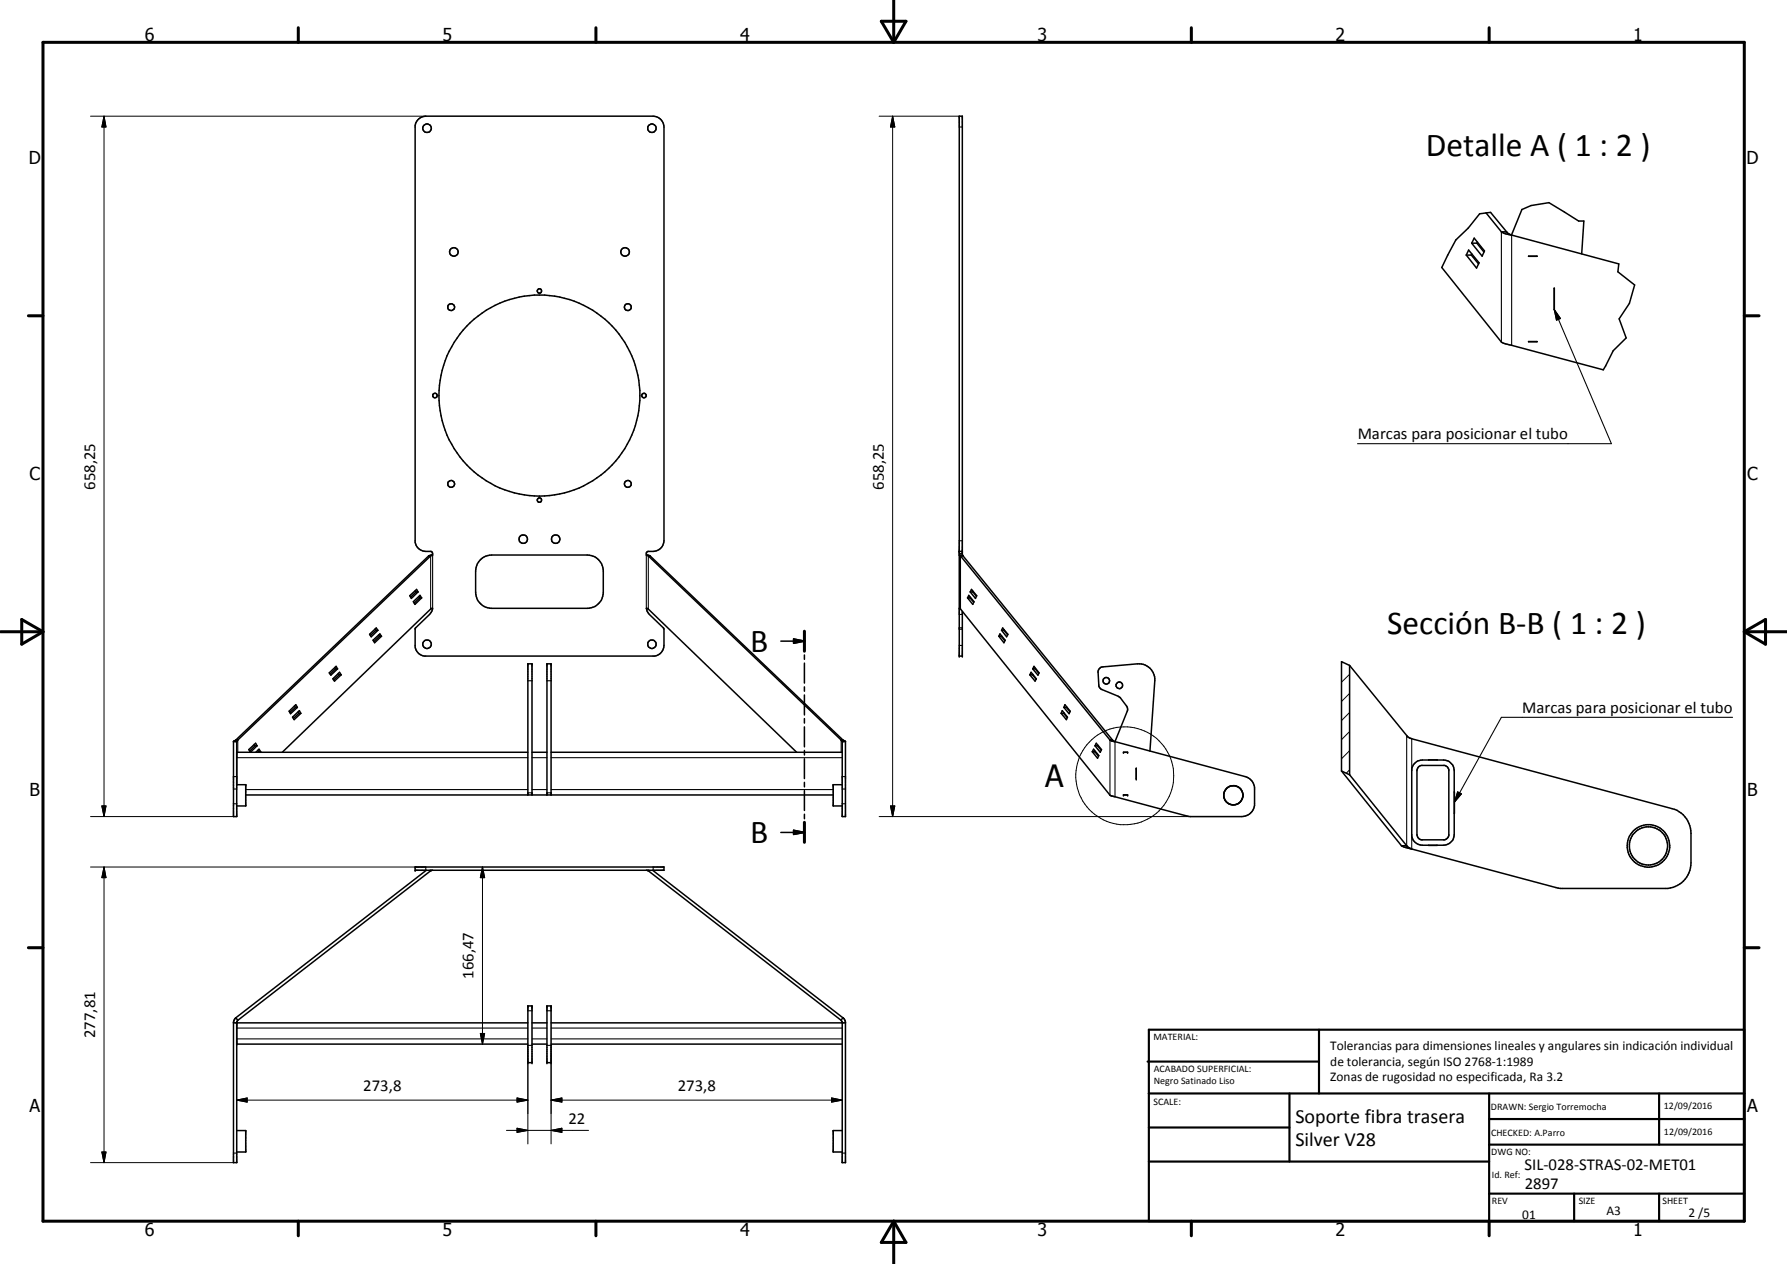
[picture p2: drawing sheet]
<svg xmlns="http://www.w3.org/2000/svg" width="420mm" height="297mm" viewBox="0 0 420 297" stroke-linecap="round" stroke-linejoin="round" font-family="sans-serif">
<g fill="none" stroke="#000" stroke-width=".35">
<path d="M344.8 59.9h1.1M345.3 58.8l2.5 3-.6 1.2-2.4-3.1zM345.9 59.9l1.7 2.1M346 57.1h1.2M346.1 59.7l-.2 .2M346.6 56l2.4 3-.5 1.2-2.5-3.1zM347.2 57.1l1.7 2.1M347.4 56.9l-.2 .2M349.4 50l-1.5 .2-2.7 3.4-2.9 2.8-3.3 6.5 14 17.5 1 .4 23 6.1 2.3-4.5 3-3-1.6-4.5 2.4-3.6 1.2-4.3-3.9-3.1 .2-1.9-25.2-6.8M349.4 50l1.1-.1 3.7 4.6M349.4 50l3.6 4.5M353 54.5h1.2"/>
<path d="M353 54.5l.7 .4 1.3 .3M354.2 54.5l.8 .6M355 55.1l.4 .1M355 55.2h.4M355.4 55.2l2.4-6 2.2-.9 4.2-.7 7 4.3h1.2l-.5 7.7M359.4 60.2h2zM365.4 67.7h.1M365.4 67.7v5.1M365.4 72.8h.1M359.4 80.3h.1M359.4 80.3h2M361.4 80.3h.1"/>
<path d="M96.3 140l1.6-1.5 .4 .6-1.6 1.5zM97.7 138.8l.1 .3M97.8 139.1h.5M97.8 139.1l-1.2 1.2M100.8 130.6h.4M100.8 130.6l-45.4 43.3M101.2 130.6l-45.3 43.3M101.7 130.4l-.1-.6-.2-.2h-1.3a2.57 2.57 0 0 1-2.5-2.2v-97.9a2.57 2.57 0 0 1 2.5-2.2h53.5a2.59 2.59 0 0 1 2.5 2.5v97.3a2.59 2.59 0 0 1-2.5 2.5h-1.3l-.3 .3v.5M101.7 130.4l-.9 .2M101.7 130.4l-.5 .2M112.8 131.7l1.1-.8 1.7-.5h22.5a3.8 3.8 0 0 1 3.7 3.8v5a3.8 3.8 0 0 1-3.7 3.8h-22.5a3.8 3.8 0 0 1-3.8-3.8l.1-5.5 .4-1.2zM152 130.4l.9 .2"/>
<path d="M152 130.4l.4 .2M152.4 130.6h.5M152.4 130.6l45.4 43.3M152.9 130.6l45.3 43.3M225.5 129.6h.8M225.6 130.5h.1M225.6 130.5l.2 .1M225.8 130.6h.6M225.8 130.6l35.2 43.3M226.3 130.4v-103.1h-.8v126.9h.8v-10.5M226.3 130.4l.1 .2M226.3 130.4l-.7 .1"/>
<path d="M226.4 130.6l35.2 43.3M227.8 139.9l1.2 1.5-.3 .6-1.2-1.5zM228.1 139.1h.7M228.4 138.5l1.2 1.5-.2 .6-1.3-1.5zM228.8 139.1l.8 1M228.8 139v.1M77.4 158.1l1.6-1.5 .4 .6-1.6 1.5zM78.3 159.5l1.5-1.5 .4 .6-1.6 1.5zM78.7 156.8l.2 .4M78.9 157.2h.5M78.9 157.2l-1.3 1.2M79.5 158.2l.2 .4"/>
<path d="M79.7 158.6h.5M79.7 158.6l-1.3 1.2M86.9 149.1l1.6-1.5 .3 .5-1.5 1.5zM87.7 150.5l1.6-1.5 .4 .5-1.6 1.5zM88.2 147.8l.2 .3M88.4 148.1h.4M88.4 148.1l-1.3 1.3M89 149.2l.2 .3M89.2 149.5h.5M89.2 149.5l-1.3 1.2M97.2 141.4l1.6-1.5 .3 .6-1.5 1.5zM98.5 140.2l.2 .3"/>
<path d="M98.7 140.5h.4M98.7 140.5l-1.3 1.2M183.6 150.7h5.5M186.6 150.2l2.5 .5-2.5 .5zM189.1 148.3v4.7M189.1 153.9v1M189.1 155.8v4.7M225.5 143l.3 .1 35.3 43.8 18.4 5h12.5a3 3 0 0 0 3-2.6v-4.3a2.96 2.96 0 0 0-2.2-2.5l-30.6-8.2M227.5 140.5h.6M228.1 140.5l.8 1M228.2 140.4l-.1 .1M234.9 149.5h.5"/>
<path d="M235.1 149l1.2 1.5-.3 .5-1.1-1.5zM235.4 149.5l.9 1.1M235.5 148.1h.5M235.5 149.4l-.1 .1M235.7 147.6l1.3 1.5-.3 .5-1.2-1.5zM236 148.1l.9 1.1M236.1 148l-.1 .1M242.1 158.6h.7M242.4 158l1.3 1.5-.3 .6-1.3-1.5zM242.8 158.6l.8 1M242.8 157.2h.6M242.8 158.5v.1"/>
<path d="M243.1 156.6l1.2 1.5-.3 .6-1.2-1.5zM243.4 157.2l.9 1M243.4 157.1v.1M317.3 156.4l-1.9-.9v25.7M317.3 156.4v25.7M317.3 156.4l13.5 16.6 .7 .5 61.6 16.5a6 6 0 0 1 4.5 5.8v7a6 6 0 0 1-5.4 6h-25.4l-34.9-9.3M54.9 174.3h.8M55.4 173.9l-.5 .3v17.7h.8v-17.7l.2-.3M55.4 173.9h.5M55.7 176.8h68.4M58.5 176.1l1.6-1.4 .3 .6-1.5 1.5zM59.8 174.9l.2 .4"/>
<path d="M60 175.3h.4M60 175.3l-1.3 1.2M60.6 176.3l.2 .4M60.8 176.7h.5M60.8 176.7l-.1 .1M61.3 176.7l-.4-.6-.8 .7M61.3 176.7l-.2 .1M66.4 176.8l35.2-33.8a.9 .9 0 0 1-.4 1.1l-3.5 3.5-.1 4.5a2.55 2.55 0 0 0 2.1 2.1h54.3a2.57 2.57 0 0 0 2.1-2.5l-.1-4.1-3.3-3.2-.6-.8-.1-.6 .4 .1 34.9 33.7M68 167.1l1.5-1.5 .4 .6-1.6 1.5zM68.8 168.5l1.6-1.5 .3 .6-1.5 1.5zM69.2 165.9l.3 .3M69.5 166.2h.4"/>
<path d="M69.5 166.2l-1.4 1.2M70.1 167.3l.2 .3M70.3 167.6h.4M70.3 167.6l-1.3 1.2M125.1 176.8h3.5M129.6 176.8h68.4M189.1 161.4v1M189.1 163.3v4.7M189.1 168.9v1M189.1 170.8v4.7M189.1 176.4v1M189.1 178.3v4.7"/>
<path d="M197.8 173.9l.2 .3v17.7h.8v-17.7l-.6-.3M197.8 173.9h.4M198 174.3h.8M249.5 167.6h.6M249.8 167l1.2 1.5-.3 .6-1.2-1.5zM250.1 167.6l.8 1.1M250.1 166.2h.6M250.1 167.5v.1M250.4 165.6l1.2 1.5-.2 .6-1.3-1.5zM250.7 166.2l.9 1.1M250.8 166.1l-.1 .1M256.8 176.7h.6"/>
<path d="M257.1 176.1l1.2 1.4-.2 .7-1.3-1.5zM257.4 176.7l.9 1M257.5 175.3h.6M257.5 176.5l-.1 .2M257.8 174.7l1.2 1.4-.3 .7-1.2-1.5zM258.1 175.3l.8 1M258.1 175.1v.2M261 173.9l.9 .3M261 173.9h.6M261.6 173.9l.3 .3M261.9 174.2l.3 .1M262.2 174.3l2.8-7.2 .1-.7-1.8-2.5-4.4-1.9-.3-.4-.3-.4-.1-3.5a1.22 1.22 0 0 1 1.1-1l8.2-.7a3.7 3.7 0 0 1 4 4l-1.1 16.5"/>
<path d="M264.1 176.8h1M332.8 179.2a2.16 2.16 0 0 1 1.6-.6h5a2.59 2.59 0 0 1 2.5 2.5v15a2.59 2.59 0 0 1-2.5 2.5h-5a2.57 2.57 0 0 1-2.5-2.1v-15.7l.4-1.1zM335.9 178.6h2M55.7 184.4h2.1v5h-2.1M57.8 186.8h138.1M124.1 186.8v-30.8h1v30.8M128.6 186.8v-30.8h1v30.8M183.6 195.6h5.5M186.6 195.1l2.5 .5-2.5 .5zM189.1 183.9v1M189.1 185.8v4.7M189.1 191.3v1.1"/>
<path d="M189.1 193.3v4.7M198 184.4h-2.1v5h2.1M264.1 186.8h1M267.2 180.6v2.4M287.7 187.2a2.29 2.29 0 0 0 3.4 1.6M288 185.8l-.3 1M290.5 184.7h-1l-1.3 .8M290.7 189a2.27 2.27 0 0 0 .8-3.7 2.27 2.27 0 0 0-3.7 .8 2.27 2.27 0 0 0 2.3 3h.3M290.9 184.8l.6 .4M291.7 185.4l.2 .3M291.9 188.1l-.5 .5M291.9 185.8l.4 1-.3 1"/>
<path d="M315.4 181.2l1.9 .9M315.4 181.2l14.1 17.6M317.3 182.1l13.4 16.7M329.5 198.8h1.2M329.5 198.8l2.4 .7M330.7 198.8l1.2 .7M333.5 180.2l.7-.3h5.5a1.24 1.24 0 0 1 .9 .9v15.8l-.3 .4-.6 .4h-5.5l-.8-.6-.2-.7v-15zM335.9 198.6h2M341.9 186.1v5M97.6 203.8h58.5v.7h-58.5zM100.2 204.5l-44.8 34.7M101.2 204.5v.1"/>
<path d="M101.2 204.6l-45.3 35.2M101.6 204.5l-.4 .1M152.1 204.5l.3 .1M152.4 204.6l45.4 35.2M152.5 204.5l-.1 .1M153.4 204.5l44.8 34.7M55.4 239.2l-.5 1v33h.8v-33l.2-.4M55.4 239.2l.5 .6M124.1 236.4h1v13.3h-1zM128.6 236.4h1v13.3h-1zM198.2 239.2l.3 .3 .3 .7v33h-.8v-33l-.2-.4M198.2 239.2l-.4 .6"/>
<path d="M54.9 240.4h69.2M55.7 245.4h68.4M125.1 240.4h3.5M125.1 245.4h3.5M129.6 240.4h69.2M129.6 245.4h68.4M55.7 265.7h2.1v5h-2.1M198 265.7h-2.1v5h2.1"/>
<circle cx="100.4" cy="30.1" r="1"/>
<circle cx="153.3" cy="30.1" r=".99"/>
<circle cx="106.7" cy="59.2" r="1"/>
<circle cx="147" cy="59.2" r="1"/>
<circle cx="106" cy="72.2" r=".81"/>
<circle cx="126.8" cy="68.4" r=".51"/>
<circle cx="147.6" cy="72.2" r=".81"/>
<circle cx="102.3" cy="92.9" r=".53"/>
<circle cx="126.8" cy="93" r="23.6"/>
<circle cx="151.4" cy="92.9" r=".53"/>
<circle cx="106.1" cy="113.7" r=".8"/>
<circle cx="126.8" cy="117.5" r=".51"/>
<circle cx="147.6" cy="113.7" r=".8"/>
<circle cx="123" cy="126.7" r=".99"/>
<circle cx="130.7" cy="126.7" r=".99"/>
<circle cx="100.4" cy="151.4" r="1"/>
<circle cx="153.3" cy="151.4" r="1"/>
<circle cx="260.1" cy="160" r=".77"/>
<circle cx="263.2" cy="161.1" r=".78"/>
<circle cx="387.6" cy="198.8" r="4.5"/>
<circle cx="387.6" cy="198.8" r="5"/>
</g>
<g fill="none" stroke="#000" stroke-width=".25">
<path d="M225.5 29.8h.8M353 54.5v25.9M355.4 55.2v26M365.5 72.8l1.4 2-.9 .4zM365.5 72.8l13.4 31.5h-59.7M101.2 130.6v12.5M101.7 130.4v12.6M152 130.4v12.6M152.4 130.6v12.5M225.5 130.1h.8M225.5 127.1h.8M225.8 130.6v12.5"/>
<path d="M124.1 160h1M128.6 160h1M225.5 147.5h.8M225.5 147.9h.8M225.5 151.7h.8M225.5 144.4h.8M55.7 178.1h68.4M55.9 173.9v2.9M125.1 178.1h3.5M129.6 178.1h68.4M197.8 173.9v2.9M261 173.9v13"/>
<path d="M262.2 174.3v12.9M330.7 172.8v26M331.9 173.6v7.5M407.4 168.6h-54.4l-11 19.9M54.9 182.5h.8M54.9 185.4h.8M54.9 188.9h.8M57.8 185.5h66.3M124.1 186.3h1M125.1 185.5h3.5M128.6 186.3h1M129.6 185.5h66.3"/>
<path d="M198 182.5h.8M198 185.4h.8M198 188.9h.8M331.9 196.1v3.4M342.7 186.1l.9 .5-1.6 1.9zM100.1 203.8v.7M153.6 203.8v.7M124.1 237.5h1M128.6 237.5h1M55.7 241.6h68.4M55.7 244.1h68.4M124.1 245.7h1"/>
<path d="M125.1 241.6h3.5M125.1 244.1h3.5M128.6 245.7h1M129.6 241.6h68.4M129.6 244.1h68.4M54.9 271h.8M198 271h.8"/>
</g>
<g fill="#000">
<circle cx="225.5" cy="129.6" r=".18"/>
<circle cx="226.3" cy="129.6" r=".18"/>
<circle cx="124.1" cy="156" r=".18"/>
<circle cx="125.1" cy="156" r=".18"/>
<circle cx="128.6" cy="156" r=".18"/>
<circle cx="129.6" cy="156" r=".18"/>
<circle cx="225.5" cy="154.2" r=".18"/>
<circle cx="226.3" cy="154.2" r=".18"/>
<circle cx="264.1" cy="176.8" r=".18"/>
<circle cx="265.1" cy="176.8" r=".18"/>
<circle cx="57.8" cy="184.4" r=".18"/>
<circle cx="195.9" cy="184.4" r=".18"/>
<circle cx="264.1" cy="186.8" r=".18"/>
<circle cx="265.1" cy="186.8" r=".18"/>
<circle cx="267.2" cy="180.6" r=".18"/>
<circle cx="267.2" cy="183" r=".18"/>
<circle cx="97.6" cy="203.8" r=".18"/>
<circle cx="97.6" cy="204.5" r=".18"/>
<circle cx="124.1" cy="236.4" r=".18"/>
<circle cx="125.1" cy="236.4" r=".18"/>
<circle cx="128.6" cy="236.4" r=".18"/>
<circle cx="129.6" cy="236.4" r=".18"/>
<circle cx="55.7" cy="245.4" r=".18"/>
<circle cx="124.1" cy="249.7" r=".18"/>
<circle cx="125.1" cy="249.7" r=".18"/>
<circle cx="128.6" cy="249.7" r=".18"/>
<circle cx="129.6" cy="249.7" r=".18"/>
</g>
<g fill="none" stroke="#000" stroke-width=".71">
<path d="M10.1 9.9h400v277.1h-400zM70.1 6.5v3.4M140.1 6.5v3.4M207.2 5h5.8l-2.9 4.9zM210.1 0v9.9M280.1 6.5v3.4M350.1 6.5v3.4M6.7 74.2h3.4M410.1 74.2h3.5M.1 148.5h10M5.1 145.6l5 2.9-5 2.9zM189.1 148.3v4.7"/>
<path d="M410.1 148.5h10M410.1 148.5l5-2.9v5.8zM189.1 193.3v4.7M6.7 222.7h3.4M410.1 222.7h3.5M70.1 287v3.4M140.1 287v3.4M210.1 287v10M210.1 287l2.9 5h-5.8zM280.1 287v3.4M350.1 287v3.4"/>
</g>
<g fill="none" stroke="#000" stroke-width=".51">
<path d="M269.8 249.5h40.3M270.1 242h140v45h-140zM270.1 257h140M303.2 257v16M310.1 242v15M350.1 257v30M390.1 257v12M270.1 265h33.1M270.1 273h80M350.1 269h60M350.1 263h60M350.1 280.5h60"/>
<path d="M370.1 280.5v6.5M390.1 280.5v6.5"/>
</g>
<g fill="none" stroke="#000" stroke-width=".24">
<path d="M21.3 27.3h78.8M24.5 27.3l.4 2.5h-1zM24.5 27.3v164.6M206.7 27.3h18.8M209.9 27.3l.5 2.5h-1zM209.9 27.3v164.6M315.7 155.6l-.3 .3M317.3 158.5l-1.9 1.8M317.3 176.4l-1.9 1.9M317.3 171.9l-1.9 1.9M317.3 167.4l-1.9 1.9M317.3 162.9l-1.9 1.9"/>
<path d="M21.3 191.9h33.6M23.9 189.4h1l-.4 2.5zM206.7 191.9h73.2M209.4 189.4h1l-.5 2.5zM317.3 180.9l-.7 .8M21.3 203.8h78.8M24.5 203.8l.4 2.4h-1zM24.5 203.8v69.4M113.4 203.8l.5 2.4h-1zM113.4 203.8v41.6M55.7 258.5l2.4-.5v1zM55.7 258.5h68.4"/>
<path d="M112.9 242.9h1l-.5 2.5zM121.6 258l2.5 .5-2.5 .5zM124.1 245.7v23.1M129.6 258.5l2.5-.5v1zM129.6 258.5h68.4M129.6 245.7v23.1M195.5 258l2.5 .5-2.5 .5zM21.3 273.2h33.6M23.9 270.7h1l-.4 2.5zM119.1 265.6h19.3M121.6 265.1l2.5 .5-2.5 .5zM129.6 265.6l2.5-.5v1z"/>
<circle cx="264.5" cy="182.3" r="11.5"/>
</g>
<g fill="#000">
<path d="M24.5 27.3l.4 2.5h-1zM209.9 27.3l.5 2.5h-1zM365.5 72.8l1.4 2-.9 .4zM186.6 150.2l2.5 .5-2.5 .5zM23.9 189.4h1l-.4 2.5zM186.6 195.1l2.5 .5-2.5 .5zM209.4 189.4h1l-.5 2.5zM342.7 186.1l.9 .5-1.6 1.9zM24.5 203.8l.4 2.4h-1zM113.4 203.8l.5 2.4h-1zM55.7 258.5l2.4-.5v1zM112.9 242.9h1l-.5 2.5z"/>
<path d="M121.6 258l2.5 .5-2.5 .5zM129.6 258.5l2.5-.5v1zM195.5 258l2.5 .5-2.5 .5zM23.9 270.7h1l-.4 2.5zM121.6 265.1l2.5 .5-2.5 .5zM129.6 265.6l2.5-.5v1z"/>
</g>
<g font-size="7.9">
<text x="335.3" y="36.6">Detalle A ( 1 : 2 )</text>
<text x="326.1" y="148.9">Sección B-B ( 1 : 2 )</text>
<text x="176.3" y="153.2">B</text>
<text x="176.3" y="198.1">B</text>
</g>
<text font-size="7.2" x="245.7" y="185">A</text>
<g font-size="4.7">
<text x="304.6" y="263.9">Soporte fibra trasera</text>
<text x="304.6" y="269.3">Silver V28</text>
</g>
<g font-size="4.2">
<text x="34" y="9.6">6</text>
<text x="104" y="9.6">5</text>
<text x="174" y="9.6">4</text>
<text x="244" y="9.6">3</text>
<text x="314" y="9.6">2</text>
<text x="384" y="9.6">1</text>
<text x="6.8" y="38.7">D</text>
<text x="410.6" y="38.7">D</text>
<text x="7" y="112.9">C</text>
<text x="410.8" y="112.9">C</text>
<text x="7" y="187.1">B</text>
<text x="410.8" y="187.1">B</text>
<text x="7" y="261.4">A</text>
<text x="410.8" y="261.4">A</text>
<text x="34" y="290.4">6</text>
<text x="104" y="290.4">5</text>
<text x="174" y="290.4">4</text>
<text x="244" y="290.4">3</text>
<text x="314" y="290.4">2</text>
<text x="384" y="290.4">1</text>
</g>
<g font-size="3.9">
<text x="319.2" y="103.2">Marcas para posicionar el tubo</text>
<text x="22.4" y="115.1" transform="rotate(-90 22.4 115.1)">658,25</text>
<text x="207.8" y="115.1" transform="rotate(-90 207.8 115.1)">658,25</text>
<text x="357.9" y="167.5">Marcas para posicionar el tubo</text>
<text x="111.4" y="230" transform="rotate(-90 111.4 230)">166,47</text>
<text x="22.4" y="244" transform="rotate(-90 22.4 244)">277,81</text>
<text x="85.4" y="256.5">273,8</text>
<text x="159.4" y="256.5">273,8</text>
<text x="133.6" y="264.1">22</text>
<text x="358.5" y="275">SIL-028-STRAS-02-MET01</text>
<text x="358.5" y="279.4">2897</text>
</g>
<g font-size="3.1">
<text x="312.7" y="246.8">Tolerancias para dimensiones lineales y angulares sin indicación individual</text>
<text x="312.7" y="250.4">de tolerancia, según ISO 2768-1:1989</text>
<text x="312.7" y="254">Zonas de rugosidad no especificada, Ra 3.2</text>
<text x="357.9" y="286.4">01</text>
<text x="377.7" y="285.6">A3</text>
<text x="397" y="285.9">2 /5</text>
</g>
<g font-size="2.4">
<text x="271.2" y="244.4">MATERIAL:</text>
<text x="271.3" y="252">ACABADO SUPERFICIAL:</text>
<text x="271.3" y="254.6">Negro Satinado Liso</text>
<text x="271.2" y="259.7">SCALE:</text>
<text x="350.6" y="260.8">DRAWN: Sergio Torremocha</text>
<text x="391.2" y="260.6">12/09/2016</text>
<text x="350.6" y="267">CHECKED: A.Parro</text>
<text x="391.2" y="266.7">12/09/2016</text>
<text x="350.6" y="271.4">DWG NO:</text>
<text x="350.8" y="276.9">Id. Ref:</text>
<text x="350.8" y="282.8">REV</text>
<text x="371.2" y="282.9">SIZE</text>
<text x="390.9" y="282.9">SHEET</text>
</g>
</svg>
